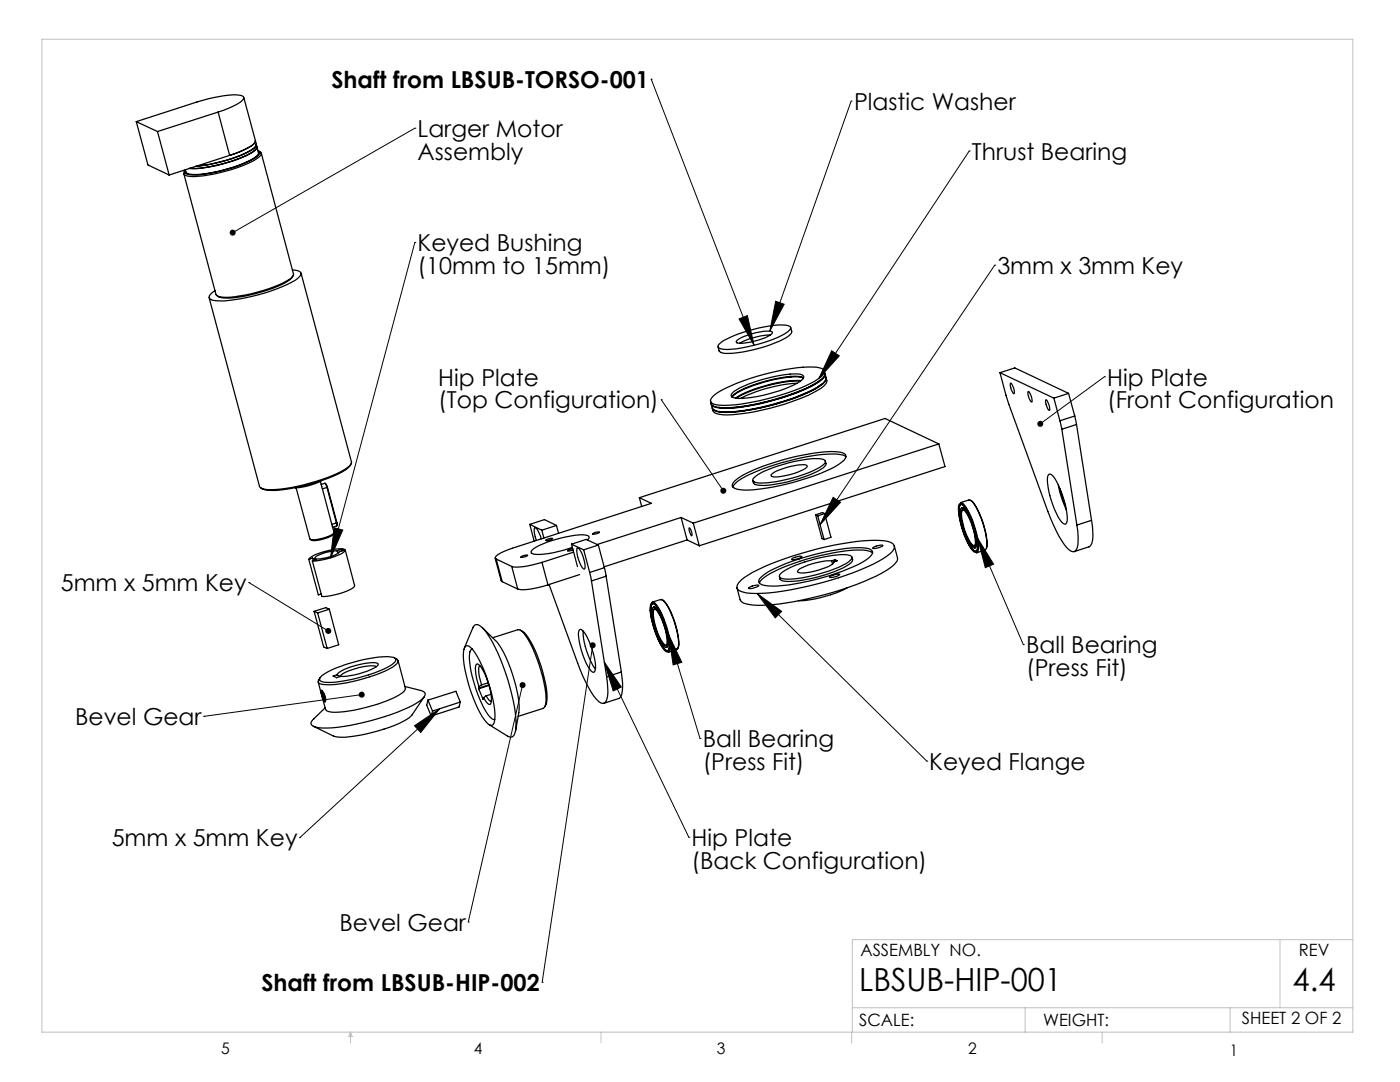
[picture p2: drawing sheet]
<svg xmlns="http://www.w3.org/2000/svg" width="279mm" height="216mm" viewBox="0 0 279 216" stroke-linecap="round" stroke-linejoin="round" font-family="sans-serif">
<g fill="none" stroke="#000" stroke-width=".2">
<path d="M130 15.8h.1M130 15.8l20.5 53.1M82.8 25.6h.1M82.8 25.6l-36.4 20.8M169.9 20.2h.1M169.9 20.2l-16.3 45.9M193.4 30.1h.1M193.4 30.1l-30 45.4M82.8 48.4h.1M82.8 48.4l-16.8 62.9M198.5 52.9h.1M198.5 52.9l-34.8 51.8"/>
<path d="M132 79.8h.1M132 79.8l12.4 18.1M147.5 63.6l1.7-.6 1.3 5.9zM154.8 60.1l1.7 .6-2.9 5.4zM166 70l1.5 1-4.1 4.5zM220.4 75.2h.1M220.4 75.2l-12.8 9.4M166.3 99.2l1.4 1-4 4.5zM49.7 116.2h.1M49.7 116.2l15.8 9.7M66.7 105.3l1.7 .5-2.4 5.5zM151.1 118.4l4.9 3.6-1.3 1.3z"/>
<path d="M151.1 118.4l33.9 33.5M195.1 107.4l3.2 5.2-1.7 .7zM195.1 107.4l9.1 21.2M72.2 138.6l-31.5 4.3M104.3 136.7l-10.8 47.3M118.3 128.8l-10.1 67.2M120.6 132.1l3.4 5-1.6 .8zM120.6 132.1l16.9 35M133.5 126.7l2.6 5.5-1.8 .5zM133.5 126.7l6.2 20.7M204.2 128.6h.1M40.7 142.9h.1"/>
<path d="M82.7 144.8l5-3.4-3.7 4.8zM87.7 141.4l-27.9 25.7M139.7 147.4h.1M185 151.9h.1M59.8 167.1h.1M137.5 167.1h.1M93.5 184h.1M108.2 196h.1"/>
</g>
<path d="M8.4 7.8h261.6v198.2h-261.6zM255.4 187.5v13.6M270 187.5h-99.9v18.5M70 206v2.1M70 206l.3 .8h-.7zM119.9 206v2.1M170 206v2.1M170.1 201.1h99.9M204.6 201.1v4.9M220 206v2.1M245.5 201.1v4.9" fill="none" stroke="#c0c0c0" stroke-width=".2"/>
<g fill="#000">
<path d="M147.5 63.6l1.7-.6 1.3 5.9zM117.9 128.3a.59 .59 0 0 0 0 .9 .59 .59 0 0 0 .9-.2 .59 .59 0 0 0-.4-.8l-.1 .6 .1-.6z"/>
<path d="M133.5 126.7l2.6 5.5-1.8 .5zM195.1 107.4l3.2 5.2-1.7 .7zM151.1 118.4l4.9 3.6-1.3 1.3zM154.8 60.1l1.7 .6-2.9 5.4zM166 70l1.5 1-4.1 4.5zM207.2 84.2l-.2 .3 .1 .4 .5-.3-.5 .3a.6 .6 0 0 0 .9 .1 .6 .6 0 0 0 0-.8 .6 .6 0 0 0-.8 0zM46 46l-.1 .6 .5-.2-.5 .3a.6 .6 0 0 0 .9 .2 .6 .6 0 0 0 .1-.9 .6 .6 0 0 0-.9 0zM66.7 105.3l1.7 .5-2.4 5.5zM65.1 125.5a.62 .62 0 0 0 .1 .9 .62 .62 0 0 0 .8-.2l-.5-.3 .5 .3a.62 .62 0 0 0-.1-.8 .62 .62 0 0 0-.8 .1zM82.7 144.8l5-3.4-3.7 4.8zM144 97.4a.6 .6 0 0 0-.1 .9 .6 .6 0 0 0 .8 .1l-.3-.5 .3 .5a.6 .6 0 0 0 .1-.8 .6 .6 0 0 0-.8-.2zM120.6 132.1l3.4 5-1.6 .8zM103.9 136.2a.6 .6 0 0 0 0 1 .6 .6 0 0 0 .9-.2 .6 .6 0 0 0-.4-.9l-.1 .6 .1-.6zM71.8 138.2a.6 .6 0 0 0 .2 1 .6 .6 0 0 0 .8-.7l-.6 .1 .6-.1a.6 .6 0 0 0-.4-.5 .6 .6 0 0 0-.6 .2zM166.3 99.2l1.4 1-4 4.5z"/>
</g>
<g fill="none" stroke="#000" stroke-width=".25">
<path d="M48.6 19.4l2.4 8.7M27.2 24.3l4.2 1.9M27.2 24.3l2.3 8.6 4.3 2M31.4 26.2l2.4 8.7M43.5 22.4l2.9-1.2a4.1 4.1 0 0 0 2.2-1.7v-.2a5.8 5.8 0 0 0-3.8-.2l-3.3 .6-2.2 .7-12.1 3.9M43.5 22.4l-12.1 3.8M43.5 22.4l2.3 8.6M45.8 31l-12 3.9M51 28.1a1.26 1.26 0 0 1-.9 1l-2.2 1.2-2.1 .7M51 28.1l.2 .7a1.24 1.24 0 0 1-.8 1 28.6 28.6 0 0 1-11.1 3.3M51 28.1a1.72 1.72 0 0 1-1.2 1.2l-2.3 1.1-1.7 .6M51.2 28.8a1.11 1.11 0 0 1-.8 1 28.5 28.5 0 0 1-11.3 3.4"/>
<path d="M51.2 28.8l.1 .4M51.3 29.2a1.11 1.11 0 0 1-.8 1.1 26.9 26.9 0 0 1-12.6 3.3M51.3 29.2a1.07 1.07 0 0 1-.8 1.1 27.2 27.2 0 0 1-12.8 3.3M51.3 29.3l.3 1.1a1.05 1.05 0 0 1-.8 1.1 26.9 26.9 0 0 1-12.7 3.3 .93 .93 0 0 1-1.1-.9M51.5 30.1h.1M51.5 30.1l.4 .4a2.51 2.51 0 0 1-1.5 1.3 29.1 29.1 0 0 1-12.5 3.1l-.9-.3-.1-.2 .1-.5M51.6 30.1l.5 .3v.3a2.3 2.3 0 0 1-1.3 1.3 30.7 30.7 0 0 1-12.8 3.2 1.2 1.2 0 0 1-1.3-.6l.2-.6M52.1 30.6l6.5 24a1.13 1.13 0 0 1-.8 1.1 29.7 29.7 0 0 1-13.3 3.6 1.31 1.31 0 0 1-1.4-.5l-6.4-24.1M58.3 53.9h.3a1.46 1.46 0 0 1 1.5 .7 2.94 2.94 0 0 1-1.9 1.7 36.8 36.8 0 0 1-14.3 3.7 2.16 2.16 0 0 1-2.2-.7 1.93 1.93 0 0 1 1.2-1.3M58.5 55l-.2 .4a13.5 13.5 0 0 1-6.1 2.8 20.5 20.5 0 0 1-8.3 1.1l-.5-.2M60.1 54.5l10 37.6a1.01 1.01 0 0 1-.6 1.1 30.3 30.3 0 0 1-11.4 4.1l-3.2 .4a5 5 0 0 1-3-.4l-10.2-37.9M142.2 79.2a23.4 23.4 0 0 1 8.8-4.1 36.2 36.2 0 0 1 12-1.8 1.43 1.43 0 0 1 1.5 .8 1.99 1.99 0 0 1-1.2 1.5 42 42 0 0 1-15.5 5l-3.2 .3a3.5 3.5 0 0 1-2.7-.7l-.1-.3z"/>
<path d="M143.7 68.5a23 23 0 0 1 9.9-3.4l2.6-.3a1.78 1.78 0 0 1 1.6 .5 1.61 1.61 0 0 1-1.1 1.2 28 28 0 0 1-12.1 3.2 1.04 1.04 0 0 1-1.3-.6zM146.1 78.5a20.3 20.3 0 0 1 8.6-3.4l3.8-.5a1.67 1.67 0 0 1 1.9 .6 4.8 4.8 0 0 1-3 2.1 26.3 26.3 0 0 1-10.6 2.1l-.8-.2-.1-.2zM146.9 68.1a11.8 11.8 0 0 1 7-2l.3 .3-.1 .2a11.8 11.8 0 0 1-7 1.8zM153.7 66.9a14.2 14.2 0 0 0-6.1 1.6M157.8 65.3l.2 .8a1.61 1.61 0 0 1-1 1.2 26.8 26.8 0 0 1-12.8 3.1l-.6-.3-.3-.9M159 76.5a29.4 29.4 0 0 0-11.2 3M159.7 76.1a26.8 26.8 0 0 0-12.7 3.4M159.9 76a26.9 26.9 0 0 0-13.1 3.4M160.3 75.5v-.1a14.1 14.1 0 0 0-6.6 .5 23.6 23.6 0 0 0-7.1 2.8l-.5 .5M160.4 75.4l-.2-.1a13.6 13.6 0 0 0-6.5 .5 19.2 19.2 0 0 0-7.4 3.1l-.3 .3M163.7 75.8a31.3 31.3 0 0 1-10.9 4.4 26.1 26.1 0 0 1-9.4 1.1M163.9 76.7a28.2 28.2 0 0 1-9.5 4 30.5 30.5 0 0 1-10.8 1.4"/>
<path d="M164.5 74a1.16 1.16 0 0 1-.5 1.6 30.6 30.6 0 0 1-10.7 4.4 31.1 31.1 0 0 1-10.2 1.2 1.21 1.21 0 0 1-1.3-1.1M164.6 74.5a1.1 1.1 0 0 1-.6 1.2 26.3 26.3 0 0 1-9.2 4.1 30.5 30.5 0 0 1-11.6 1.6 1.07 1.07 0 0 1-1.2-.8M164.7 74.6a1.4 1.4 0 0 1-.4 1.8 27.1 27.1 0 0 1-9.4 4.1 31.7 31.7 0 0 1-11.6 1.6 1.38 1.38 0 0 1-1.3-1.4M164.9 75.4a1.07 1.07 0 0 1-.6 1.2 30.6 30.6 0 0 1-10.7 4.4 30.3 30.3 0 0 1-10.2 1.2 1.3 1.3 0 0 1-1.2-.7 1.24 1.24 0 0 0 1.3 1.2 28.5 28.5 0 0 0 10.2-1.2 31.7 31.7 0 0 0 10.7-4.5 1.2 1.2 0 0 0 .5-1.6M199.6 74.4l1.7 6.2 7.8 21.5a20.4 20.4 0 0 0 4.3 7.6l.8 .4a1.29 1.29 0 0 0 .9-1.4l.1-1.7-.3-2.2M199.6 74.4l10.7 5M199.6 74.4l2.9-1 10.8 5.1M201.6 76.4a2.12 2.12 0 0 1 .7 2.2l-.5-.8-.2-.9zM205.2 78.1a2.34 2.34 0 0 1 .8 2.1 2.22 2.22 0 0 1-.8-2.1zM208.7 79.8l.3 .1 .3 .7 .2 1.3a1.89 1.89 0 0 1-.8-1.9zM210.3 79.4l1.2 4.6M213.3 78.5l-3 .9"/>
<path d="M213.3 78.5l1.2 4.5M59.1 97.3l2.7 10.2a3.4 3.4 0 0 0 2.7-.1l1.2-.4a1.2 1.2 0 0 0 1-.7l-.5-1.7M63.9 96l.4 1.5M64.1 95.9a12.2 12.2 0 0 1-5.2 1.4M64.3 97.5l1.9 7.1M64.8 96.4l.3 .2 .2 .6M64.8 96.4l.5 .9M64.8 96.4l-.7 .3M65.3 97.3l-1 .2M65.3 97.3l1.8 7.1M65.3 97.2v.1M65.3 97.2l1.9 7.1"/>
<path d="M70 92.6l-.2 .4a15.4 15.4 0 0 1-6.5 3.2 26.3 26.3 0 0 1-10.4 1.6l-.8-.4M127.6 99.3l2.4 1.1-29.4 9.6a2.47 2.47 0 0 0-1.8 1.4l.2 .1M127.6 99.3l.5 1.8M146.7 95.9a25.6 25.6 0 0 1 9.2-4 33.3 33.3 0 0 1 11.7-1.7 1.15 1.15 0 0 1 1.2 .9 5.3 5.3 0 0 1-3 2.5 47 47 0 0 1-17.2 4.2 2.95 2.95 0 0 1-2.5-.8l.2-.7zM150.3 95.5a12.6 12.6 0 0 1 5.9-2.8 20 20 0 0 1 8.1-1l.4 .3a1.44 1.44 0 0 1-1 1.2 26.8 26.8 0 0 1-12.7 3.1l-.7-.3zM153.9 94.8a10.4 10.4 0 0 1 5.4-2 1.92 1.92 0 0 1 1.8 .2 4.7 4.7 0 0 1-2.7 1.5l-3 .6a1.67 1.67 0 0 1-1.5-.2zM164.7 92a.9 .9 0 0 1-.4 1.3 27.5 27.5 0 0 1-12.7 3.5 1.08 1.08 0 0 1-1.4-.9M168.8 91.2a5.5 5.5 0 0 0-3.7-.6 45.8 45.8 0 0 0-17.1 4.9 3.8 3.8 0 0 0-1.7 1.7M187.4 88.6l1.2 4.5-49 15.8M187.4 88.6l-10.8-5.1-49 15.8M187.4 88.6l-49 15.8M193.8 99.9a12.8 12.8 0 0 1 3 7.1 4.2 4.2 0 0 1 0 2.4"/>
<path d="M209.3 94.7a1.11 1.11 0 0 1 1.2 .8 17.5 17.5 0 0 1 2.5 8.5l-.3 .6a1.23 1.23 0 0 1-1.2-.9 17.2 17.2 0 0 1-2.4-8.5zM211.2 96.8l.6 2.4 1 2.6M211.5 84l.4 1.7M211.6 97.5l1.1 3.4M211.9 85.7l3 19.1M214.5 83l.3 1.7M214.5 83l-3 1M214.8 84.7l-2.9 1M214.8 84.7l3 19.1M61.6 111.6a5 5 0 0 1 3-1.5l2.4-.5a2.12 2.12 0 0 1 1.9 .2 5 5 0 0 1-3 1.5l-2.3 .6h-1.3M61.6 111.6l1.9 7.1 .6-.2M61.9 107.6l.3 .2"/>
<path d="M62.2 107.8h.1M62.4 111.4l.7 .3-.8 .2M62.4 111.4l-.8 .2M62.4 111.4l.1 .5M66.6 106.4l-.1 .3a7.1 7.1 0 0 1-4.3 1.1M67.1 104.4l.1 .6M67.1 104.4l-.9 .2M67.2 105l-.8 .2M67.2 104.3v.7M67.2 104.3l-.1 .1M67.3 109.9l.1 .5M68.2 109.6l.4 .2-.9 .3a6.6 6.6 0 0 1-4.8 1.3 .97 .97 0 0 1 .9-.7l1.2-.5 2.3-.3"/>
<path d="M68.2 109.6l-.9 .3M68.2 109.6l.1 .3M68.9 109.7l1.9 7.1a.98 .98 0 0 1-.9 .8 14.6 14.6 0 0 1-5.7 1.4l-1.9-7.1M98.8 111.4l1.2 4.5 .2 .2M99 111.5l3.1 1.5M99 111.5l1.2 4.6M100.2 116.1l3.1 1.4M102.1 113l1.2 4.5M103.9 111.2a1.47 1.47 0 0 1 1.4-.4l-.7 .4zM105.7 104.6l.9 3.4M105.7 104.6l2.4 1.2M105.7 104.6l3-.9 2.4 1.1"/>
<path d="M108 107.5l-.3-1a1.23 1.23 0 0 0-1-1.1v1.1l.3 1.3M108.1 105.8l.4 1.6M108.2 112.2a12.7 12.7 0 0 1-6.1 .8M108.2 112.2l1.2 4.5M108.9 107.8a1.56 1.56 0 0 1 1.4-.3l-1 .4zM109.4 116.7a12.3 12.3 0 0 1-6.1 .8M109.6 116.6l5.7 15.7a21.1 21.1 0 0 0 4.2 7.7l.8 .4a1.29 1.29 0 0 0 .9-1.4l.1-1.7-.2-2.3M111.1 104.8l-3 1M111.1 104.8l.4 1.6M114.1 108.6l1.2 4.5M114.1 108.6l2.4 1.1M114.1 108.6l2.9-1 2.4 1.2"/>
<path d="M114.3 109.5l-1 .4 1.1-.2M114.5 110.2l-6.3 2M115.1 109.4l.2-.1a5.6 5.6 0 0 1 1.4 4.2l-.1 .1a4.2 4.2 0 0 1-1.4-3zM115.7 114.7l-6.3 2M116.5 109.7l1.2 4.5M117.2 107.7l.4-.4-.1-.2a4.6 4.6 0 0 0-3.4-.2 17.5 17.5 0 0 0-7.9 2.9l-.2 .5a5.1 5.1 0 0 0 3.5 .2l3-.7 1.7-.6M117.7 114.2l.3 1.7M118 115.9l3.1 19.1M118.4 106.4l1.2-.2a1.42 1.42 0 0 1-1.3 .3zM119.4 108.8l-2.9 .9M119.4 108.8l1.2 4.5M120.6 113.3l.4 1.7"/>
<path d="M120.6 113.3l-2.9 .9M121 115l-3 .9M121 115l3 19.1M131.9 119.7h.1a1.65 1.65 0 0 1 1.1 1 16.3 16.3 0 0 1 2.3 8.3l-.1 .3-.4 .2M135.9 103.3l2.5 1.1M135.9 103.3l-16.7 5.4M135.9 103.3l1.2 4.4M137.1 107.7l2.5 1.2M137.1 107.7l-16.5 5.4M137.5 105.3a1.5 1.5 0 0 1 .5 1.6l-.4-.9zM138.4 104.4l1.2 4.5M147.9 115.7a36.2 36.2 0 0 1 11.9-5.2 49 49 0 0 1 16.7-2.6 1.88 1.88 0 0 1 2 1.3 2.9 2.9 0 0 1-1.5 1.7 46.6 46.6 0 0 1-14.5 5.8 40.8 40.8 0 0 1-13.5 1.6 2.4 2.4 0 0 1-1.9-.9 1.67 1.67 0 0 1 .8-1.7z"/>
<path d="M149.5 117.2l1-.4a.77 .77 0 0 1 .9 .1 2.45 2.45 0 0 1-2 .4zM151.9 115.2a23.9 23.9 0 0 1 8.9-4.1 35.4 35.4 0 0 1 11.9-1.7 1.42 1.42 0 0 1 1.5 .8 3.1 3.1 0 0 1-2 1.9 46.5 46.5 0 0 1-18.1 4.8 3.4 3.4 0 0 1-2.7-.7l.2-.7zM156 114.3a26.4 26.4 0 0 1 11.9-3.6 2.47 2.47 0 0 1 2.1 .5 2.57 2.57 0 0 1-1.9 1.6 28.7 28.7 0 0 1-11.5 2.7l-.8-.2-.2-.2-.1-.2zM158.1 111.4l1.4-.4 .6 .1a2.74 2.74 0 0 1-2.1 .5zM162.8 102.7l.4 .2M162.8 102.7l1.2 4.8 .5 .2M163.2 102.9l1.3 4.8M164.6 102.5l-.5-.2-1.3 .4M164.6 102.5l-1.4 .4M164.6 102.5l1.2 4.7-1.3 .5M165.6 115l1.1-.3 .9-.1a2.22 2.22 0 0 1-2.1 .5zM166 111.9a12.8 12.8 0 0 0-6.7 1.9l-.2 .2a1.16 1.16 0 0 0 1.3 .3 13.8 13.8 0 0 0 5.8-1.8l.2-.4"/>
<path d="M166 111.9l.2 .7M166.4 112.1v.1M166.7 111.7l-.7 .2M166.7 111.7l.4 .2-.7 .2M166.7 111.7l.1 .3M169.1 117.3a24.4 24.4 0 0 1-9.8 2.6M170 111.2l.1 .5a.94 .94 0 0 1-.6 .9 26.7 26.7 0 0 1-12.7 3.4 1 1 0 0 1-1.3-1M174.1 110.3a5.9 5.9 0 0 0-4-.5 45.1 45.1 0 0 0-17 5 3.2 3.2 0 0 0-1.5 1.5M174.2 109.3l1.1-.4 .7-.1 .2 .1a2.74 2.74 0 0 1-2.1 .5zM178.5 108.9l.6 2.4a1.57 1.57 0 0 1-.8 1.5 31.1 31.1 0 0 1-10.3 4.9 55.8 55.8 0 0 1-17.5 3.1 3.8 3.8 0 0 1-2.8-1l-.6-2.5M191.5 100.5l.2-.1a3 3 0 0 1 1.7 2 14.7 14.7 0 0 1 1.7 7.6l-.2 .2a.99 .99 0 0 1-1.1-.7 17.5 17.5 0 0 1-2.5-8.4zM191.6 100.7l.2-.1a4.8 4.8 0 0 1 1.9 2.8 13.3 13.3 0 0 1 1.3 6.1l-.3 .5a1.69 1.69 0 0 1-1.1-1 15.8 15.8 0 0 1-2.2-7.6z"/>
<path d="M191.7 100.3l1.9-.5a5.3 5.3 0 0 1 1.9 2.8 14.2 14.2 0 0 1 1.3 6.9l-.1 .2-1.8 .6a1.33 1.33 0 0 0 .4-1.2 15.4 15.4 0 0 0-3.2-8.7zM191.7 100.6v.1a4.9 4.9 0 0 0 .1 3.4 14.4 14.4 0 0 0 2.5 5.7l.5 .2M191.8 101.4l.2-.1a4.3 4.3 0 0 1 1.8 2.8l.9 3.2a2.11 2.11 0 0 1-.2 2.1 4.3 4.3 0 0 1-1.9-2.8l-.9-3.2a3.2 3.2 0 0 1 .1-2zM191.9 101.3h.1a2.8 2.8 0 0 1 1.6 2 11.7 11.7 0 0 1 1.2 5.7l-.3 .4M191.9 101.8l.2-.1a4.3 4.3 0 0 1 1.7 2.6l.8 3.1a1.89 1.89 0 0 1-.1 1.6 1.21 1.21 0 0 1-1.1-.9 12.4 12.4 0 0 1-1.6-6.1zM192.2 101.7a2.7 2.7 0 0 0 0 2.7l.4 1.5 .6 1.5a2.17 2.17 0 0 0 1.3 1.5l.1-.1M217.8 103.8l.2 1.2a6.9 6.9 0 0 1-.3 3.8l-.2 .3-3.1 1M217.8 103.8l-2.9 1M62.7 122l1.9 7.1 .7 .3M62.7 122l.7 .3M63.4 122.3l1.9 7.1M63.5 136.1l.7 2.5"/>
<path d="M64 135.1a15.4 15.4 0 0 1 6.3-2.9 20.9 20.9 0 0 1 8.2-1l.5 .4a1.52 1.52 0 0 1-1 1.2 29.2 29.2 0 0 1-13.2 3.3l-.9-.2-.1-.5zM64.1 138.2v-.5a2.26 2.26 0 0 1 .8 2.4l-.4-.6M64.1 137.9v.1M64.2 138a1.89 1.89 0 0 1 .6 1.8l-.6-1.1zM64.2 138.5l.2 .7M64.3 138.2l.3 .4a.83 .83 0 0 1 .1 1M64.3 138.2l-.1 .3M64.3 138.2l.1 .1M64.4 139.2l.3 .4M64.5 138.4l-.3 .1M64.7 139.8l.1 .1M64.7 139.1l-.3 .1"/>
<path d="M64.8 139.4l-.1 .2M65.7 121.6l-.7-.4-2.3 .8M65.7 121.6l-2.3 .7M65.7 121.6l1.9 7.1-2.3 .7M66.6 134.9h.1M67.3 134.7a5 5 0 0 1 2.8-1.7 9.9 9.9 0 0 1 5.3-.6l.1 .2a5.1 5.1 0 0 1-3 1.6l-3.3 .7a3.1 3.1 0 0 0-2 .3l-.6-.3M67.3 134.7l-.7 .2M67.3 134.7l.6 .3M67.9 135h.1M75.1 133a6.5 6.5 0 0 0-4.3 .5l-1.4 .4a2.74 2.74 0 0 0-1.5 1.1M78.7 131.3l.7 .5a1.78 1.78 0 0 1-1.1 1.3 30.4 30.4 0 0 1-13.6 3.5l-1-.2-.2-.2v-.3l.4-.6M79.4 131.8l1.5 5.5a1.03 1.03 0 0 1-.6 1 30 30 0 0 1-14.2 3.8 1.15 1.15 0 0 1-1.1-.5l-.8-2.7"/>
<path d="M80.8 137l3.1 .8a.84 .84 0 0 1 .9 .5 .84 .84 0 0 1-.4 1 23 23 0 0 1-9 4.1 34.7 34.7 0 0 1-11.9 1.8 1.56 1.56 0 0 1-1.4-.8l.3-.7 2.5-2.4M84.7 139l-2.5 3.7a13.3 13.3 0 0 1-5.6 2.8 28.1 28.1 0 0 1-9.2 1.6l-.9-.2-4-2M85.4 139.7l-.2 1 .8 2.2M85.4 139.7l.9 2.2M85.4 139.7l5.6-1.8 .9 2.2M92.7 129.3l1.7-4a.82 .82 0 0 1 1.3-.5 11.2 11.2 0 0 1 3.1 4.4 41.7 41.7 0 0 1 4.2 15.1 3.5 3.5 0 0 1-.8 2.7l-.3 .1-.6-.2-3.7-2.3M93 128.9a1.24 1.24 0 0 1 1.4 .7 27.7 27.7 0 0 1 4.4 13.6 1.43 1.43 0 0 1-.7 1.5 1.87 1.87 0 0 1-1.4-1 27 27 0 0 1-4.2-13.6l.2-.9zM94.2 129.5a1.14 1.14 0 0 0-.5 1.1 23.4 23.4 0 0 0 4.1 12.5l.4 .3 .5 .2M95.5 137.3v.1M95.5 137.4l.9 2.1M95.6 137l-.6-2.5a3.1 3.1 0 0 1 0-1.9l.2-.1a4.6 4.6 0 0 1 1.9 2.8 8.3 8.3 0 0 1 .8 5.2l-.2 .1a2.51 2.51 0 0 1-1.2-1.4M95.6 137l-.1 .3"/>
<path d="M95.8 132.8a3.7 3.7 0 0 0 .1 3.1l.2 .8M96.1 136.7l-.5 .3M96.3 125.3l2.6 2.5a22.8 22.8 0 0 1 4.3 10.1l.3 2 .1 1.7-.7 4.2M96.4 139.4v.1M96.5 139.2l-.1 .3M97 138.9a1.48 1.48 0 0 0 1.1 1M97 138.9l-.5 .3M97.4 136.2l-1.3 .5M97.5 136.7l-2 .6M97.6 136.8l-2.1 .6M98 138.5l-1 .4M98.4 127.2l4.9-1.5a1.33 1.33 0 0 1 1.3 .7 27.7 27.7 0 0 1 4.4 13.4 1.51 1.51 0 0 1-.6 1.6l-5 1.5"/>
<path d="M103.8 125.7a5.9 5.9 0 0 1 2.6 3.2 26.6 26.6 0 0 1 2.7 10.8l-.3 1.3M115.6 125.8l.1-.2a1.53 1.53 0 0 1 1.2 1 13.7 13.7 0 0 1 1.9 7.2l-.3 .4a4.5 4.5 0 0 1-1.9-2.8 10.8 10.8 0 0 1-1-5.6zM116.4 125.9a14.1 14.1 0 0 0 2.5 7.6M124 134.1l.1 1.2a7.4 7.4 0 0 1-.2 3.8l-.3 .2-3.1 1M124 134.1l-2.9 .9M129.9 120.4l.2-.1a3.5 3.5 0 0 1 1.9 2.4 16.4 16.4 0 0 1 1.6 6.9l-.3 .5a1.44 1.44 0 0 1-1.2-1.1 18.2 18.2 0 0 1-2.3-7.8zM130 120.6l.2-.1a3.9 3.9 0 0 1 1.9 2.5 15 15 0 0 1 1.4 6.2l-.2 .6a1.05 1.05 0 0 1-1.1-.8 17 17 0 0 1-2.4-7.6zM130.2 120.2l1.6-.6a1.44 1.44 0 0 1 1.2 1 18 18 0 0 1 2.4 8.1l-.1 .7-.2 .2-1.7 .5a1.55 1.55 0 0 0 .4-1.5 17.5 17.5 0 0 0-3.1-8.3zM130.2 120.5a3.3 3.3 0 0 0-.1 2.9 14.1 14.1 0 0 0 2.8 6.3l.3 .2M130.3 121.2l.2-.1a5.2 5.2 0 0 1 1.8 2.9l.9 3.3a1.81 1.81 0 0 1-.3 1.9 4.9 4.9 0 0 1-1.8-2.9l-.9-3.2a2.53 2.53 0 0 1 .1-1.9zM130.4 121.2l.1-.1a.98 .98 0 0 1 .9 .9 13 13 0 0 1 1.9 6.9l-.3 .3M130.5 121.5a1.04 1.04 0 0 1 .9 .9 10.6 10.6 0 0 1 1.6 6.3l-.1 .1a2.2 2.2 0 0 1-1.4-1.7 10.6 10.6 0 0 1-1.2-5.3z"/>
<path d="M130.6 121.6a.93 .93 0 0 0-.2 1.1 10.8 10.8 0 0 0 2.3 6h.2M86.3 141.9l-.3 1M91.9 140.1l-.3 1-5.6 1.8M91.9 140.1l-5.6 1.8"/>
</g>
<g font-size="6.3">
<text x="171.5" y="197.8">LBSUB-HIP-001</text>
<text x="258" y="197.8">4.4</text>
</g>
<g font-size="4.7">
<text x="66.1" y="17.5">Shaft from LBSUB-TORSO-001</text>
<text x="170.4" y="21.9">Plastic Washer</text>
<text x="83.3" y="27.4">Larger Motor</text>
<text x="83.3" y="31.9">Assembly</text>
<text x="194" y="31.9">Thrust Bearing</text>
<text x="83.3" y="50.2">Keyed Bushing</text>
<text x="83.3" y="54.7">(10mm to 15mm)</text>
<text x="199" y="54.7">3mm x 3mm Key</text>
<text x="87.5" y="76.9">Hip Plate</text>
<text x="221" y="76.9">Hip Plate</text>
<text x="87.5" y="81.5">(Top Configuration)</text>
<text x="221" y="81.5">(Front Configuration</text>
<text x="12.1" y="118">5mm x 5mm Key</text>
<text x="204.8" y="130.3">Ball Bearing</text>
<text x="204.8" y="134.9">(Press Fit)</text>
<text x="15" y="144.7">Bevel Gear</text>
<text x="140.2" y="149.1">Ball Bearing</text>
<text x="140.2" y="153.6">(Press Fit)</text>
<text x="185.5" y="153.6">Keyed Flange</text>
<text x="22.3" y="168.8">5mm x 5mm Key</text>
<text x="138" y="168.8">Hip Plate</text>
<text x="138" y="173.3">(Back Configuration)</text>
<text x="67.8" y="185.7">Bevel Gear</text>
<text x="52.2" y="197.7">Shaft from LBSUB-HIP-002</text>
</g>
<g font-size="3.4">
<text x="171.7" y="190.7">ASSEMBLY NO.</text>
<text x="259.2" y="190.7">REV</text>
<text x="171.5" y="204.7">SCALE:</text>
<text x="208.2" y="204.7">WEIGHT:</text>
<text x="247.8" y="204.4">SHEET 2 OF 2</text>
</g>
<g font-size="3.2">
<text x="44.2" y="210.4">5</text>
<text x="94.6" y="210.3">4</text>
<text x="143.1" y="210.4">3</text>
<text x="193.2" y="210.3">2</text>
<text x="245.4" y="210.6">1</text>
</g>
</svg>
